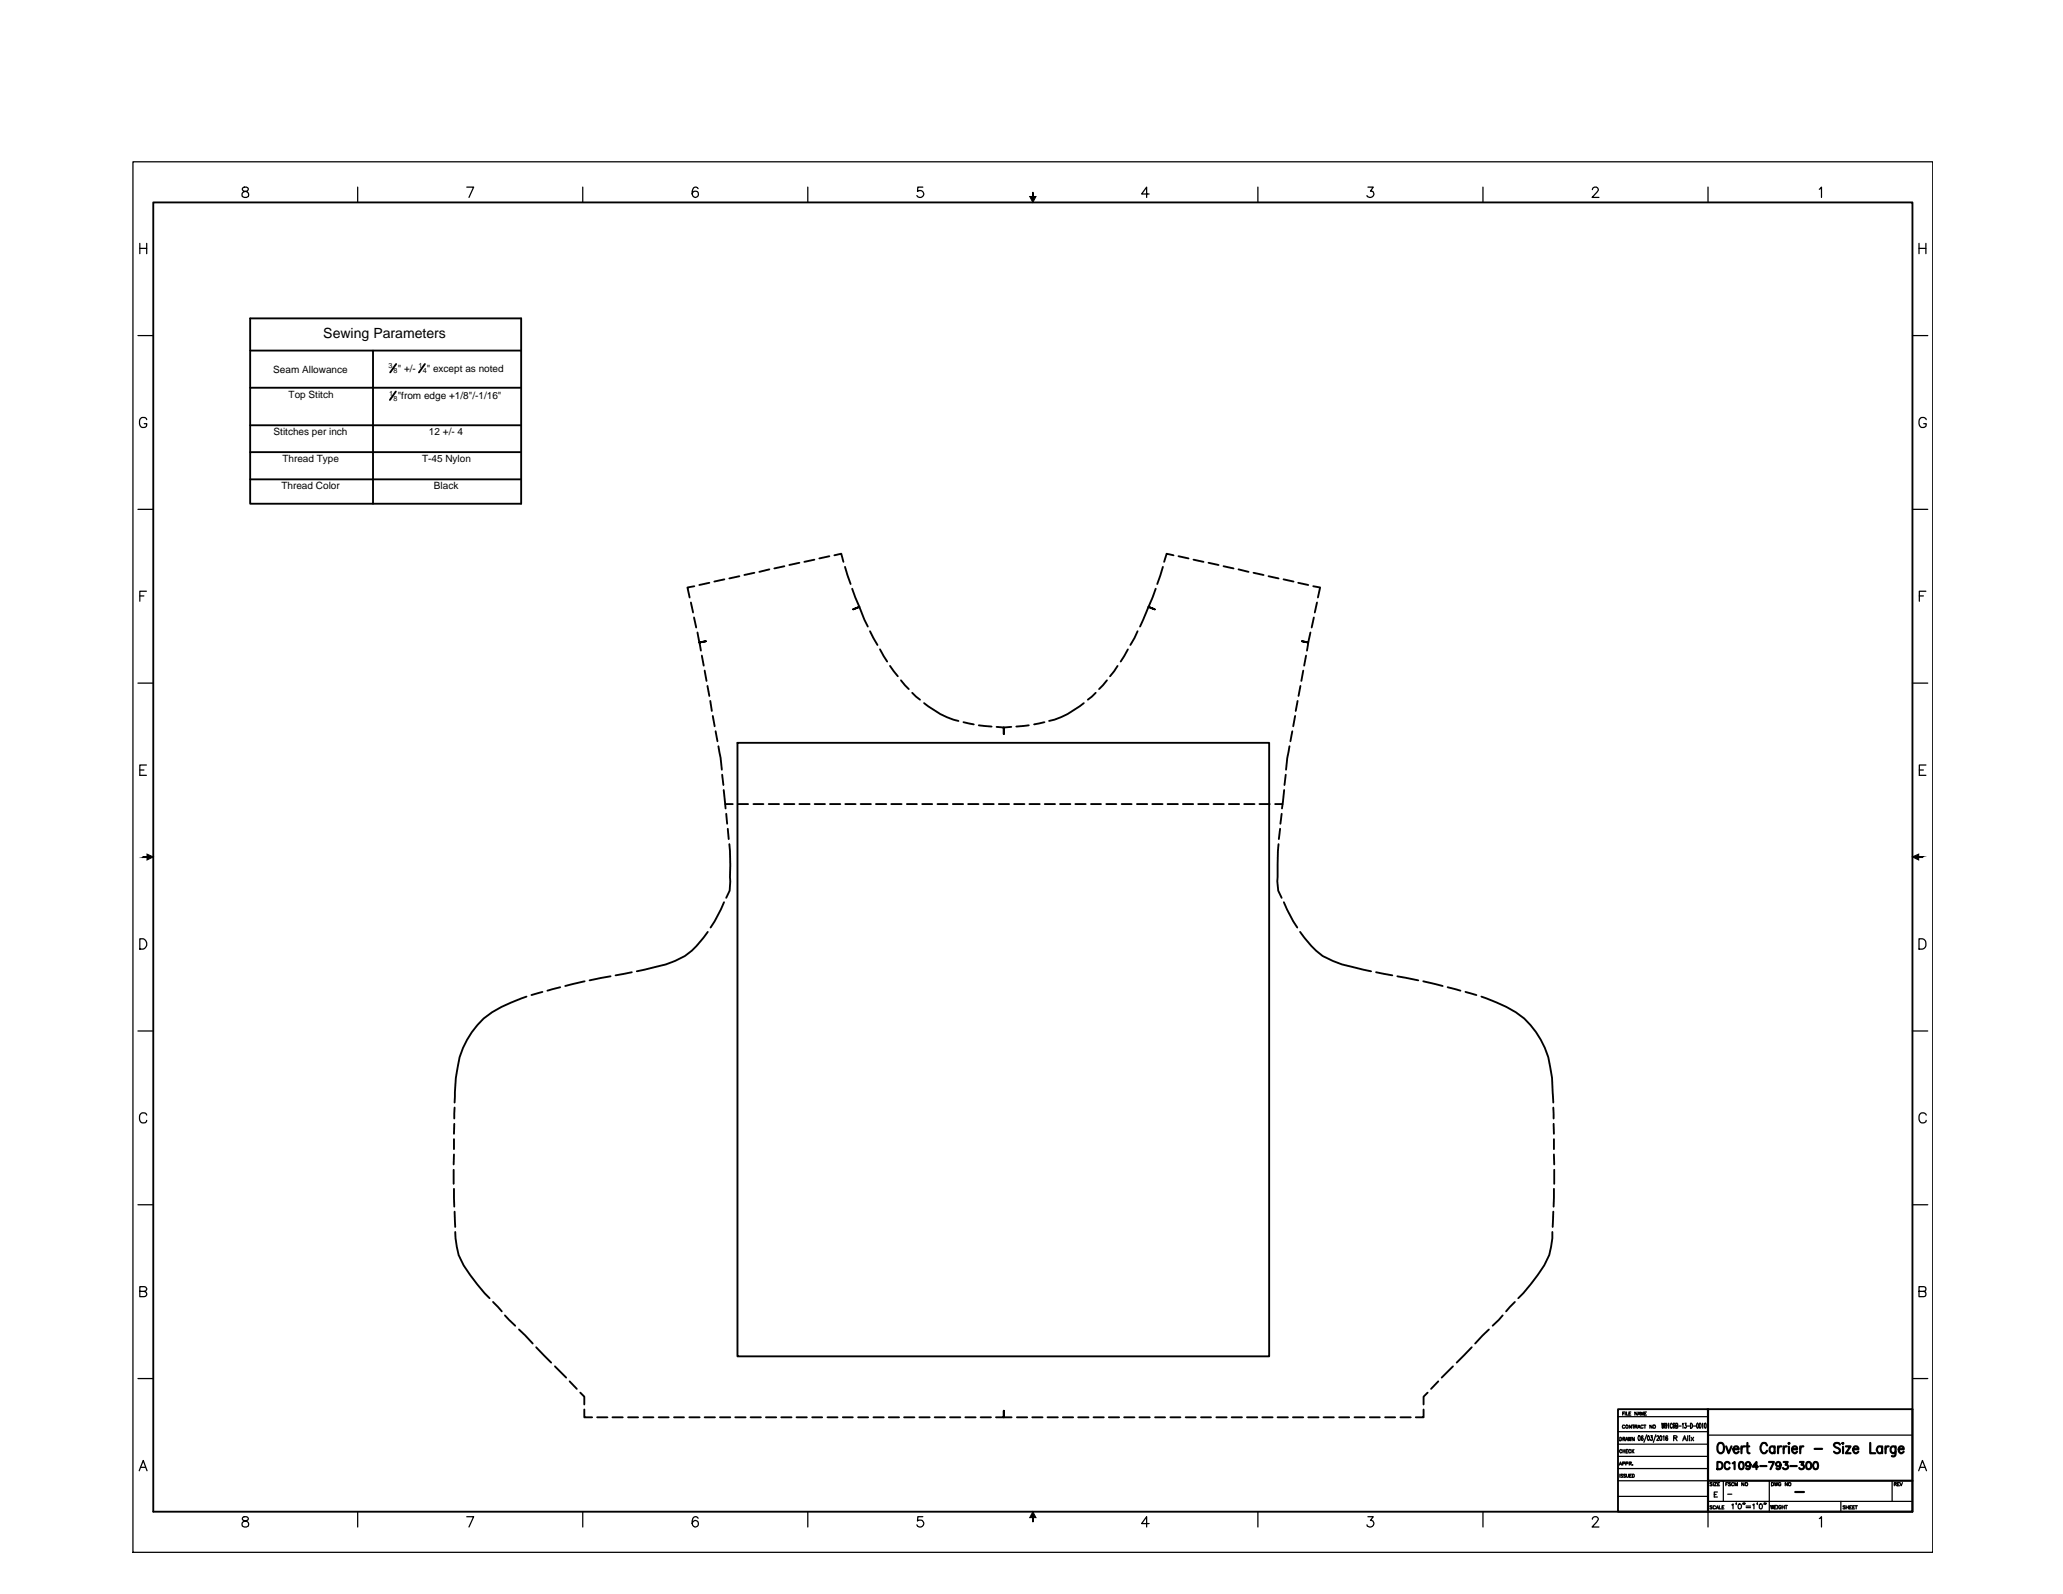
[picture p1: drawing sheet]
<svg xmlns="http://www.w3.org/2000/svg" width="279mm" height="216mm" viewBox="0 0 279 216" stroke-linecap="round" stroke-linejoin="round" font-family="sans-serif">
<!-- layer: Hidden -->
<g fill="none" stroke="#000" stroke-width=".25">
<path d="M94 79.4l-.9 .2 .3 1.3M96.1 78.9l-1.4 .3M98.1 78.5l-1.4 .3M100.1 78l-1.3 .3M102.2 77.6l-1.4 .3M104.2 77.1l-1.4 .4M106.2 76.7l-1.3 .3M108.3 76.2l-1.4 .3M110.3 75.8l-1.4 .3M112.3 75.3l-1.3 .3M113 75.2l.9-.2 .3 1.1M114.4 76.8l.8 2.3"/>
<path d="M115.4 79.7l1 2.5-.9 .3 .9-.3 1.1 2.7M156.5 79.7l-1 2.5 .9 .3-.9-.3-1.1 2.7M157.5 76.8l-.8 2.3M158.9 75.2l-.9-.2-.3 1.1M159.6 75.3l1.4 .3M161.6 75.8l1.4 .3M163.7 76.2l1.3 .3M165.7 76.7l1.4 .3M167.7 77.1l1.4 .4M169.8 77.6l1.3 .3M171.8 78l1.4 .3M173.8 78.5l1.4 .3"/>
<path d="M175.8 78.9l1.4 .3M177.9 79.4l.9 .2-.3 1.3M93.6 81.6l.3 1.4M94 83.6l.3 1.4M94.5 85.7l.2 1.3 .9-.1-.9 .1 .2 1.1M95.1 88.8l.2 1.4M95.4 90.8l.3 1.4M95.8 92.9l.3 1.4M96.2 94.9l.2 1.4M96.5 97l.3 1.4M96.9 99l.3 1.4M117.8 85.5l1 1.9"/>
<path d="M119.2 88l1 1.6M120.5 90.2l1.1 1.4M122 92.1l1.1 1.2M123.5 93.8l1.1 1M125.2 95.2a11.5 11.5 0 0 0 4.6 2.4M130.5 97.8l1.4 .3M132.6 98.2l1.7 .2M135 98.5h.9v.9v-.9h1.1M139.3 98.2l-1.7 .2M141.4 97.8l-1.3 .3M146.8 95.2a11.3 11.3 0 0 1-4.7 2.4M148.4 93.8l-1.1 1"/>
<path d="M149.9 92.1l-1 1.2M151.4 90.2l-1.1 1.4M152.8 88l-1 1.6M154.1 85.5l-1 1.9M175 99l-.2 1.4M175.4 97l-.3 1.4M175.7 94.9l-.2 1.4M176.1 92.9l-.2 1.4M176.5 90.8l-.3 1.4M176.9 88.8l-.3 1.4M177.5 85.7l-.3 1.3-.9-.1 .9 .1-.2 1.1M177.9 83.6l-.3 1.4"/>
<path d="M178.4 81.6l-.3 1.4M97.3 101.1l.5 3.2M97.8 104.9l.2 1.4M98 107l.3 2.5M98.4 110.2l.1 1.4M98.6 112.3l.1 1.4M98.8 114.3l.1 5.1-.1 1.2-.4 1M173.2 114.3l-.2 5.1 .1 1.2 .5 1M173.4 112.3l-.2 1.4M173.6 110.2l-.2 1.4M173.9 107l-.3 2.5M174.1 104.9l-.1 1.4"/>
<path d="M174.6 101.1l-.4 3.2M71.3 135a21 21 0 0 0-5.8 3 12.1 12.1 0 0 0-3.8 8l-.1 3.3M73.5 134.4l-1.5 .4M75.9 133.7l-1.8 .5M79.2 132.9l-2.6 .6M82.7 132.2l-2.8 .6M85.6 131.7l-2.2 .4M95.9 126.2a9.9 9.9 0 0 1-7.1 4.8l-2.6 .6M98.1 122.2l-1.3 2.6-.6 .8M173.9 122.2l1.2 2.6 .6 .8M176.1 126.2a9.9 9.9 0 0 0 7 4.8l2.6 .6M186.4 131.7l2.2 .4"/>
<path d="M189.2 132.2l2.9 .6M192.8 132.9l2.6 .6M196.1 133.7l1.7 .5M198.5 134.4l1.5 .4M200.6 135a21 21 0 0 1 5.8 3 12.1 12.1 0 0 1 3.8 8l.2 3.3M61.4 158.4v1.9M61.5 156.4l-.1 1.3M61.5 154.3v1.3M61.5 152.2v1.4M61.6 150l-.1 1.5M210.4 150v1.5M210.4 152.2l.1 1.4"/>
<path d="M210.5 154.3v1.3M210.5 156.4v1.3M210.5 158.4v1.9M61.5 161v2.4M61.6 164.1l.1 2.1M61.7 166.9a9.4 9.4 0 0 0 2 5.8l1.9 2.5 .7 .6M66.8 176.3l1.2 1.3M68.4 178.2l1.4 1.4M203.5 178.2l-1.3 1.4M205.2 176.3l-1.2 1.3M210.2 166.9a8.8 8.8 0 0 1-1.9 5.8l-2 2.5-.7 .6M210.4 164.1l-.1 2.1"/>
<path d="M210.5 161l-.1 2.4M70.3 180.1l1.9 1.9M72.6 182.5l2 2.1M75.2 185.1l1.5 1.5M77.1 187.1l1 1M78.6 188.6l.5 .6v1M79.1 190.9v1.1h1.1M80.9 192h1.4M82.9 192h1.4M85.1 192h1.3M87.1 192h1.4M89.2 192h1.4"/>
<path d="M91.3 192h1.3M93.4 192h1.4M95.4 192h1.4M97.5 192h1.4M99.6 192h1.4M101.7 192h1.4M103.7 192h1.4M105.8 192h1.4M107.9 192h1.4M110 192h1.4M112.1 192h1.3M114.1 192h1.4"/>
<path d="M116.2 192h1.4M118.3 192h1.4M120.4 192h1.4M122.4 192h1.4M124.5 192h1.4M126.6 192h1.4M128.7 192h1.4M130.7 192h1.4M132.8 192h1.4M134.9 192h1v-.9v.9h1.1M137.7 192h1.4M139.8 192h1.4"/>
<path d="M141.9 192h1.4M143.9 192h1.4M146 192h1.4M148.1 192h1.4M150.2 192h1.4M152.2 192h1.4M154.3 192h1.4M156.4 192h1.4M158.5 192h1.4M160.6 192h1.3M162.7 192h1.3M164.7 192h1.4"/>
<path d="M166.8 192h1.4M168.9 192h1.4M171 192h1.4M173 192h1.4M175.1 192h1.4M177.2 192h1.4M179.3 192h1.4M181.4 192h1.3M183.4 192h1.4M185.5 192h1.4M187.6 192h1.3M189.7 192h1.4"/>
<path d="M192.8 190.9v1.1h-1.1M193.4 188.6l-.6 .6v1M194.8 187.1l-1 1M196.8 185.1l-1.5 1.5M199.3 182.5l-2 2.1M201.6 180.1l-1.8 1.9"/>
</g>
<!-- layer: T001L001 -->
<g fill="none" stroke="#000" stroke-width=".25">
<path d="M98.2 108.9h1M99.9 100.6h72v83.1h-72zM100 108.9h1.3M102 108.9h1.4M104.1 108.9h1.4M106.2 108.9h1.4M108.3 108.9h1.4M110.3 108.9h1.4M112.4 108.9h1.4M114.5 108.9h1.4M116.6 108.9h1.4M118.6 108.9h1.4"/>
<path d="M120.7 108.9h1.4M122.8 108.9h1.4M124.9 108.9h1.4M127 108.9h1.3M129 108.9h1.4M131.1 108.9h1.4M133.2 108.9h1.4M135.3 108.9h1.4M137.3 108.9h1.4M139.4 108.9h1.4M141.5 108.9h1.4M143.6 108.9h1.4"/>
<path d="M145.6 108.9h1.4M147.8 108.9h1.3M149.8 108.9h1.4M151.9 108.9h1.4M154 108.9h1.4M156.1 108.9h1.4M158.1 108.9h1.4M160.2 108.9h1.4M162.3 108.9h1.4M164.4 108.9h1.3M166.4 108.9h1.4M168.5 108.9h1.4"/>
<path d="M170.6 108.9h1.4M172.7 108.9h1"/>
</g>
<!-- layer: AM_BOR -->
<g fill="#000" stroke="#000" stroke-width=".14">
<path d="M139.5 26.6h.8l-.4 .8zM19.9 115.7l.9 .4-.9 .4zM259 116.1l.9-.4v.8zM139.9 204.8l.4 .8h-.8z"/>
<path d="M139.8 26.1l.1 .5v-.5zM139.8 26.1l.1 .5h-.1z"/>
<path d="M19.4 116v.1l.5-.1zM19.4 116.1l.5-.1v.1z"/>
<path d="M259.9 116.1h.5v-.1zM259.9 116h.5l-.5 .1z"/>
<path d="M139.8 205.6v.5h.1zM139.8 205.6h.1v.5z"/>
</g>
<g fill="none" stroke="#000" stroke-width=".17">
<path d="M18 21.9h243.8v188.4h-243.8zM18.9 33.6h1M18.9 33v1.4M19.9 33v1.4M32.9 25.4a.27 .27 0 0 0-.1 .3 .27 .27 0 0 0 .2 .2 .47 .47 0 0 1 .6 .2 .47 .47 0 0 1-.1 .6 .6 .6 0 0 1-.7-.1 .51 .51 0 0 1 .1-.5 .51 .51 0 0 1 .5-.2 .27 .27 0 0 0 .2-.2 .27 .27 0 0 0-.1-.3l-.1-.1zM48.4 25.3v2.1M63.2 25.3h.9l-.6 1.4M78.9 25.3v2.1M94.5 25.6a.38 .38 0 0 0-.5-.2 .78 .78 0 0 0 .2 1.3 .44 .44 0 0 0 .4-.4 .44 .44 0 0 0-.4-.4 .44 .44 0 0 0-.5 .4M109.4 25.3v2.1M125 25.3h-.7v.6a.49 .49 0 0 1 .7 .1 .49 .49 0 0 1-.1 .7 .49 .49 0 0 1-.7-.2M155.6 26.3h-1l.7-1v1.4"/>
<path d="M170.4 25.3v2.1M185.3 25.3h.7l-.4 .6a.44 .44 0 0 1 .5 .5 .44 .44 0 0 1-.6 .3l-.3-.1-.1-.1M200.8 25.3v2.1M215.7 25.7v-.2a.43 .43 0 0 1 .7 0 .39 .39 0 0 1-.1 .6l-.7 .6h.9M231.3 25.3v2.1M246.4 25.6l.3-.3v1.4M259.9 33v1.4M259.9 33.6h.9M260.8 33v1.4M18.7 45.5h2.1M19.9 56.8a.51 .51 0 0 0-.6-.3 .51 .51 0 0 0-.4 .6 .61 .61 0 0 0 .1 .6 .61 .61 0 0 0 .7 .2l.1-.2 .1-.3h-.4M259 45.5h2.1"/>
<path d="M260.9 56.8a.51 .51 0 0 0-.6-.3 .51 .51 0 0 0-.4 .6 .6 .6 0 0 0 .1 .6 .6 .6 0 0 0 .7 .2l.1-.2 .1-.3h-.4M18.7 69h2.1M259 69h2.1M18.7 92.5h2.1M18.9 80.7h.6M19.8 80.1h-.9v1.3M259 92.5h2.1M259.9 80.7h.6M260.8 80.1h-.9v1.3M18.9 104.3h.6M19.8 103.6h-.9v1.4h.9M259.9 104.3h.6"/>
<path d="M260.8 103.6h-.9v1.4h.9M18.7 139.6h2.1M18.9 127.2h.5a.75 .75 0 0 1 .5 .7 .75 .75 0 0 1-.5 .7h-.5zM259 139.6h2.1M259.9 127.2h.5a.75 .75 0 0 1 .4 .7 .75 .75 0 0 1-.4 .7h-.5zM19.9 151a.51 .51 0 0 0-.6-.3 .51 .51 0 0 0-.4 .5 .61 .61 0 0 0 .1 .7 .61 .61 0 0 0 .7 .1l.2-.2M260.9 151a.51 .51 0 0 0-.6-.3 .51 .51 0 0 0-.4 .5 .6 .6 0 0 0 .1 .7 .6 .6 0 0 0 .7 .1l.2-.2M18.7 163.2h2.1M18.9 174.9h.6a.32 .32 0 0 0 .4-.3 .32 .32 0 0 0-.4-.3h-.6v1.3h.6a.36 .36 0 0 0 .4-.3 .36 .36 0 0 0-.4-.4M259 163.2h2.1M259.9 174.9h.6a.32 .32 0 0 0 .3-.3 .32 .32 0 0 0-.3-.3h-.6v1.3h.6a.36 .36 0 0 0 .3-.3 .36 .36 0 0 0-.3-.4M18.7 186.7h2.1"/>
<path d="M18.9 199.2l.5-1.4 .5 1.4M19.1 198.7h.6M219.1 193.9h12.2M219.1 195.6h12.2M219.1 197.3h12.2M219.1 191.9h12.2M219.1 198.9h12.2M219.3 198.4l.2-.4 .1 .4M219.4 194.7a.23 .23 0 0 1 .2 .2 .23 .23 0 0 1-.2 .2zM219.4 199.7v.4M219.4 198.3h.2M219.6 196.5a.15 .15 0 0 0-.1-.2 .15 .15 0 0 0-.2 .2v.1a.15 .15 0 0 0 .2 .2 .15 .15 0 0 0 .1-.1"/>
<path d="M219.8 199.7h-.2l-.1 .1a.21 .21 0 0 1 .2 .3h-.2M219.8 198.2h.2v-.2h-.2v.4M219.8 191.5h.1M219.8 194.9h.2l.1-.2h-.3v.4M219.8 196.3v.5M219.8 196.5h.3M219.9 194.9l.2 .2M220 191.2h-.2v.5M220.1 193.1a.2 .2 0 0 0-.3 0 .2 .2 0 0 0 0 .3 .2 .2 0 0 0 .3 0M220.1 196.3v.5M220.1 191.2v.5M220.1 195.1l.2-.4 .2 .4"/>
<path d="M220.1 199.7h-.2v.1a.21 .21 0 0 1 .2 .3h-.2M220.2 198.2h.2l.1-.1-.3-.1v.4M220.2 195h.2M220.2 196.5h.2M220.3 191.2v.5h.2M220.3 199.7l.1 .4h.1l.1-.4M220.5 196.3h-.3v.5h.3M220.5 194.7l.1 .4 .1-.4 .1 .4 .1-.4M220.6 191.5h.2M220.7 198.2h.2v-.2h-.2v.4M220.7 199.9h.2M220.8 198.2l.2 .2"/>
<path d="M220.9 191.2h-.3v.5h.3M220.9 196.5a.15 .15 0 0 0-.2-.2 .15 .15 0 0 0-.1 .2v.1a.15 .15 0 0 0 .1 .2 .15 .15 0 0 0 .2-.1M221 193v.4l-.3-.4v.4M221 199.7h-.3v.4h.3M221 196.3v.5M221 193h.3M221.1 199.7a.22 .22 0 0 1 .2 .2 .22 .22 0 0 1-.2 .2zM221.1 198.4h.1M221.1 196.5l.2 .3M221.2 193v.4M221.3 196.3l-.3 .3M221.3 194.7v.4l-.3-.4v.4"/>
<path d="M221.4 193.2h.3v-.1l-.3-.1v.4M221.6 193.2l.1 .2M221.7 191.2v.5l-.3-.5v.5M221.8 191.7l.2-.5 .1 .5M221.8 193.4l.2-.4 .1 .4M221.9 191.5h.2M221.9 193.3h.2M221.9 194.5h.1a.4 .4 0 0 1 0 .6h-.1l-.1-.3zM222.2 191.7v-.5l.2 .5 .2-.5v.5M222.5 193.1a.17 .17 0 0 0-.2-.1 .17 .17 0 0 0-.1 .3 .16 .16 0 0 0 .1 .1 .16 .16 0 0 0 .2 0M222.5 194.5h-.1a.45 .45 0 0 0 0 .6 .2 .2 0 0 0 .2-.2 .2 .2 0 0 0-.3-.2v.2M222.6 193h.3"/>
<path d="M222.7 191.5h.2M222.8 193v.4M223 191.2h-.3v.5h.3M223 194.3l-.4 1.1M223.2 194.5a.31 .31 0 0 1 .3 .3 .31 .31 0 0 1-.2 .3h-.1l-.1-.3zM223.6 194.5h.2l-.1 .2a.19 .19 0 0 1 .1 .3 .19 .19 0 0 1-.3 .1v-.1M223.7 193v.4l-.3-.4v.4M224.3 194.3l-.4 1.1M224.4 194.6l.1-.1h.1v.2l-.2 .4h.3M224.8 194.5h.1a.4 .4 0 0 1 0 .6h-.1v-.3zM225.1 192.8v.6l.1-.6 .2 .6v-.6M225.2 194.6l.2-.1v.6"/>
<path d="M225.7 193v.2a.2 .2 0 0 1-.2-.2 .2 .2 0 0 1 .2-.2v.5v.1h-.2M225.9 194.5h-.1a.4 .4 0 0 0-.1 .6 .2 .2 0 0 0 .2-.2 .2 .2 0 0 0-.2-.2l-.1 .2M225.9 192.9l.1-.1v.6M226.5 192.9l-.1-.1a.37 .37 0 0 0-.2 .3 .37 .37 0 0 0 .2 .3l.1-.1M226.6 193.1h.2v-.3h-.2v.6M226.7 194.8h.3l.1-.2-.1-.1h-.3v.6M226.7 193.1l.1 .3M226.9 194.8l.2 .3M227 193.1l.2-.1-.1-.2h-.1v.6h.2v-.2l-.1-.1M227.3 193.2h.4M227.9 192.9v-.1v.6M227.9 195.1l.2-.6 .3 .6"/>
<path d="M228 194.9h.3M228.2 192.8h.2l-.1 .2a.2 .2 0 0 1 .1 .3 .2 .2 0 0 1-.3 .1v-.1M228.5 193.2h.3M228.6 194.5v.6M228.8 194.5h.1M228.8 194.7v.4M229 192.8a.35 .35 0 0 1 .2 .3 .35 .35 0 0 1-.2 .3zM229 194.7l.4 .4M229.3 193.2h.4M229.4 194.7l-.4 .4M229.8 192.8h.1a.51 .51 0 0 1 0 .6l-.1-.2zM230.2 192.8a.42 .42 0 0 1 0 .6l-.1-.1z"/>
<path d="M230.5 192.9l.1-.1v.6M230.9 192.8a.51 .51 0 0 1 0 .6l-.1-.2zM231.3 194.4h27.7M259 186.7h2.1M259.9 199.2l.5-1.4 .5 1.4M260.1 198.7h.6M32.9 205.5l-.1 .3 .2 .1a.58 .58 0 0 1 .7 .6l-.1 .2a.63 .63 0 0 1-.8 0 .46 .46 0 0 1 .4-.7l.3-.1 .1-.3-.2-.2zM48.4 204.8v2M63.2 205.4h.9l-.6 1.4M78.9 204.8v2M94.5 205.6a.39 .39 0 0 0-.3-.2 .39 .39 0 0 0-.4 .3 .82 .82 0 0 0 .3 1.1 .44 .44 0 0 0 .5-.4 .44 .44 0 0 0-.4-.4 .44 .44 0 0 0-.5 .4M109.4 204.8v2"/>
<path d="M125 205.4h-.7v.6a.49 .49 0 0 1 .7 0 .49 .49 0 0 1-.1 .8 .49 .49 0 0 1-.7-.3M155.6 206.4h-1l.7-1v1.4M170.4 204.8v2M185.3 205.4h.7l-.4 .5a.47 .47 0 0 1 .4 .7 .47 .47 0 0 1-.7 .1l-.2-.2M200.8 204.8v2M215.7 205.8v-.1a.44 .44 0 0 1 .4-.3 .44 .44 0 0 1 .4 .3l-.2 .4-.7 .7h.9M219.1 202.7h12.2M219.1 200.6h12.2M231.3 204.8v2M231.3 203.4h27.7M231.9 200.9h-.3v.1l.3 .1-.1 .1h-.2M231.9 204h-.3v.1l.3 .1-.1 .2-.2-.1"/>
<path d="M232 200.8v.4M232.2 200.8h.3l-.3 .4h.3M232.2 202.4h.2M232.3 204a.2 .2 0 0 0-.2 0 .2 .2 0 0 0 0 .3 .2 .2 0 0 0 .2 0M232.4 204.4l.2-.5 .2 .5M232.5 204.2h.2M232.6 202.1h-.4v.7h.4M232.6 201h.2M232.8 203.9v.5h.3M232.9 200.8h-.3v.4h.3M233.2 204.2h.2M233.4 200.6v2.8"/>
<path d="M233.5 203.9h-.3v.5h.3M233.7 201h.2M234 200.8h-.3v.4M234 202.4h.5M234.4 200.9h-.3v.1l.3 .1-.1 .1h-.2M234.5 203.8l.2-.1v.7M234.8 200.9a.2 .2 0 0 0-.2 0 .2 .2 0 0 0 0 .3 .2 .2 0 0 0 .2 0M235 201.2v-.4l.1 .4 .2-.4v.4M235.2 203.6l-.1 .2M235.5 203.7a.31 .31 0 0 1 .4 .3 .31 .31 0 0 1-.4 .3l-.1-.2zM236.1 203.6v.2M236.2 200.8v.4l-.3-.4v.4"/>
<path d="M236.3 203.6h-.1h.1l-.1 .2M236.5 204h.6M236.5 204.2h.6M237.4 203.8l.1-.1v.7M238 203.6v.2M238.3 203.8l.1-.1a.35 .35 0 0 1 .3 .3 .35 .35 0 0 1-.3 .4l-.1-.2zM239 203.6h-.1h.1l-.1 .2M239.2 203.6l-.1 .2M239.6 200.6v4.2M239.8 203.9l.1 .5 .1-.5 .1 .5 .1-.5M239.9 200.8h.2a.24 .24 0 0 1 .1 .2 .24 .24 0 0 1-.1 .2h-.2zM240.3 200.8l.1 .4 .2-.4v.4l.2-.4"/>
<path d="M240.3 204.1h.2M240.6 203.9h-.3v.5h.3M240.8 203.9v.5M241.2 200.9a.2 .2 0 0 0-.3 0 .2 .2 0 0 0 0 .3 .2 .2 0 0 0 .3 0v-.1h-.1M241.2 204a.17 .17 0 0 0-.2-.1 .17 .17 0 0 0-.1 .2v.1a.17 .17 0 0 0 .2 .2 .17 .17 0 0 0 .1-.2h-.1M241.4 204.1h.3M241.4 203.9v.5M241.7 203.9v.5M241.8 203.9h.3M241.9 203.9v.5M242.1 200.8v.4l-.3-.4v.4M246.4 205.7l.3-.3v1.4"/>
<path d="M249.3 203.4v1.4M249.9 204h-.3l.1 .1 .2 .1v.2l-.3-.1M250 203.9v.5M250 204.2h.3M250.3 203.9v.5M250.5 204.2h.2M250.8 203.9h-.3v.5h.3M250.9 204.2h.2M251.2 203.9h-.3v.5h.3M251.3 203.9h.3M251.4 203.9v.5M256.3 200.6v2.8"/>
<path d="M256.6 201h.2v-.2h-.2v.4M256.7 201l.2 .2M257 201h.1M257.3 200.8h-.3v.4h.3M257.3 200.8l.2 .4 .2-.4"/>
<circle cx="220.3" cy="193.2" r=".2"/>
<circle cx="224" cy="193.2" r=".2"/>
<circle cx="236.5" cy="201" r=".2"/>
<circle cx="242.4" cy="201" r=".21"/>
</g>
<!-- layer: 0 -->
<path d="M20.8 27.4h238.2v177.4h-238.2zM33.9 43.1h36.7v25.1h-36.7zM33.9 47.5h36.7M33.9 52.5h36.7M33.9 57.6h36.7M50.5 47.5v20.7M53.6 53l-.8 1.2M53.7 49.3l-.9 1.1M57.5 49.3l-.8 1.1M33.9 61.2h36.7M33.9 64.9h36.7M219.1 190.9h39.9v13.9h-39.9z" fill="none" stroke="#000" stroke-width=".25"/>
<!-- layer: AM_BOR -->
<g fill="none" stroke="#000" stroke-width=".3">
<path d="M231.3 190.9v13.9M232.6 198h.3a.51 .51 0 0 1 .4 .5 .51 .51 0 0 1-.4 .5h-.3zM232.8 195.5a.45 .45 0 0 1 .5 0 .45 .45 0 0 1 .2 .4 .61 .61 0 0 1-.6 .9 .94 .94 0 0 1-.1-1.3zM233.8 195.9l.3 .9 .4-.9M234.2 198.2v-.1a.4 .4 0 0 0-.5 0 .4 .4 0 0 0-.1 .5l.1 .3 .1 .1h.3l.1-.2M234.7 198.2l.2-.2v1M234.8 196.3h.7v-.1a.34 .34 0 0 0-.3-.3 .34 .34 0 0 0-.4 .2 .44 .44 0 0 0 0 .5 .44 .44 0 0 0 .5 .2l.2-.2M235.6 198.1a.32 .32 0 0 1 .5 .1v.6a.3 .3 0 0 1-.3 .2 .3 .3 0 0 1-.2-.2l-.1-.4zM235.9 195.9v.9M236.3 195.9a.37 .37 0 0 0-.4 .4M236.5 195.9h.4M236.7 195.4v1.4h.3"/>
<path d="M237.1 198.4a.31 .31 0 0 1-.3 .2 .31 .31 0 0 1-.3-.3 .31 .31 0 0 1 .2-.3 .5 .5 0 0 1 .4 .5 .5 .5 0 0 1-.4 .5l-.2-.1M238.1 198.7h-.7l.5-.7v1M238.4 198.6h.8M239.3 195.8l-.1-.3a.63 .63 0 0 0-.7 .3 .63 .63 0 0 0 0 .7 .41 .41 0 0 0 .7 .3l.1-.3M239.6 198h.7l-.5 1M240.3 196.1a.38 .38 0 0 0-.4-.2 .38 .38 0 0 0-.2 .5 .43 .43 0 0 0 .4 .4l.2-.2M240.3 195.9v.9M240.8 195.9v.9M241.1 198.4a.32 .32 0 0 1-.4 .2 .32 .32 0 0 1-.1-.5 .32 .32 0 0 1 .5 0v.5l-.1 .4h-.2l-.2-.1M241.3 195.9a.37 .37 0 0 0-.5 .4M241.6 198h.5l-.3 .4a.31 .31 0 0 1 .4 .4 .31 .31 0 0 1-.5 .2l-.2-.2M241.6 195.9v.9"/>
<path d="M242 195.9h-.3l-.1 .4M242.3 195.4l.1 .1-.1 .1zM242.3 195.9v.9M242.5 198.6h.8M242.7 196.3h.7v-.1a.34 .34 0 0 0-.3-.3 .34 .34 0 0 0-.3 .2 .44 .44 0 0 0-.1 .5 .44 .44 0 0 0 .6 .2l.1-.2M243.8 198h.5l-.3 .4a.3 .3 0 0 1 .3 .3 .3 .3 0 0 1-.3 .3h-.2l-.1-.2M243.8 195.9v.9M244.2 195.9h-.2l-.2 .4M244.7 198.1a.38 .38 0 0 1 .6 .1 .64 .64 0 0 1-.3 .8h-.3v-.2l-.1-.4zM245.7 198.1h.4l.1 .1v.4l-.1 .4a.32 .32 0 0 1-.5-.2 .64 .64 0 0 1 .1-.7zM245.8 196.2h1M249.2 195.7a.43 .43 0 0 0-.5-.3 .43 .43 0 0 0-.3 .4l.2 .2 .5 .3 .1 .1a.43 .43 0 0 1-.3 .4 .43 .43 0 0 1-.5-.2"/>
<path d="M249.5 195.5h.2l-.1 .1zM249.6 195.9v.9M250 195.9h.6l-.6 .9h.6M251 196.3h.7v-.1a.34 .34 0 0 0-.3-.3 .34 .34 0 0 0-.3 .2 .44 .44 0 0 0-.1 .5 .44 .44 0 0 0 .6 .2l.1-.2M253.3 195.4v1.4h.7M254.9 196.1a.38 .38 0 0 0-.6 0 .44 .44 0 0 0 0 .5 .44 .44 0 0 0 .5 .2l.1-.2M254.9 195.9v.9M255.4 195.9v.9M255.8 195.9h-.3l-.1 .4M256.7 195.9v1.1a.32 .32 0 0 1-.2 .2 .32 .32 0 0 1-.3 0M256.7 196.1a.38 .38 0 0 0-.5-.2 .38 .38 0 0 0-.2 .5 .43 .43 0 0 0 .5 .4l.2-.2M257.1 196.3h.7a.34 .34 0 0 0-.2-.4 .34 .34 0 0 0-.4 .2 .44 .44 0 0 0 0 .5 .44 .44 0 0 0 .5 .2l.1-.2"/>
<path d="M231.3 200.6h27.7M243.1 202.1h1.2"/>
</g>
<text font-size="1.9" x="43.8" y="45.8">Sewing Parameters</text>
<g font-size="1.4">
<text x="37" y="50.5">Seam Allowance</text>
<text x="39.1" y="53.9">Top Stitch</text>
<text x="53.9" y="50.4">&quot; +/-</text>
<text x="57.8" y="50.4">&quot; except as noted</text>
<text x="37.1" y="59">Stitches per inch</text>
<text x="53.9" y="54.1">&quot;from edge +1/8&quot;/-1/16&quot;</text>
<text x="58.1" y="59">12 +/- 4</text>
<text x="38.2" y="62.6">Thread Type</text>
<text x="57.2" y="62.6">T-45 Nylon</text>
<text x="38.1" y="66.2">Thread Color</text>
<text x="58.8" y="66.2">Black</text>
</g>
<g font-size="1">
<text x="52.6" y="49.9">3</text>
<text x="52.7" y="53.6">1</text>
<text x="53.3" y="50.6">8</text>
<text x="56.7" y="49.9">1</text>
<text x="57.2" y="50.6">4</text>
<text x="53.3" y="54.3">8</text>
</g>
</svg>
